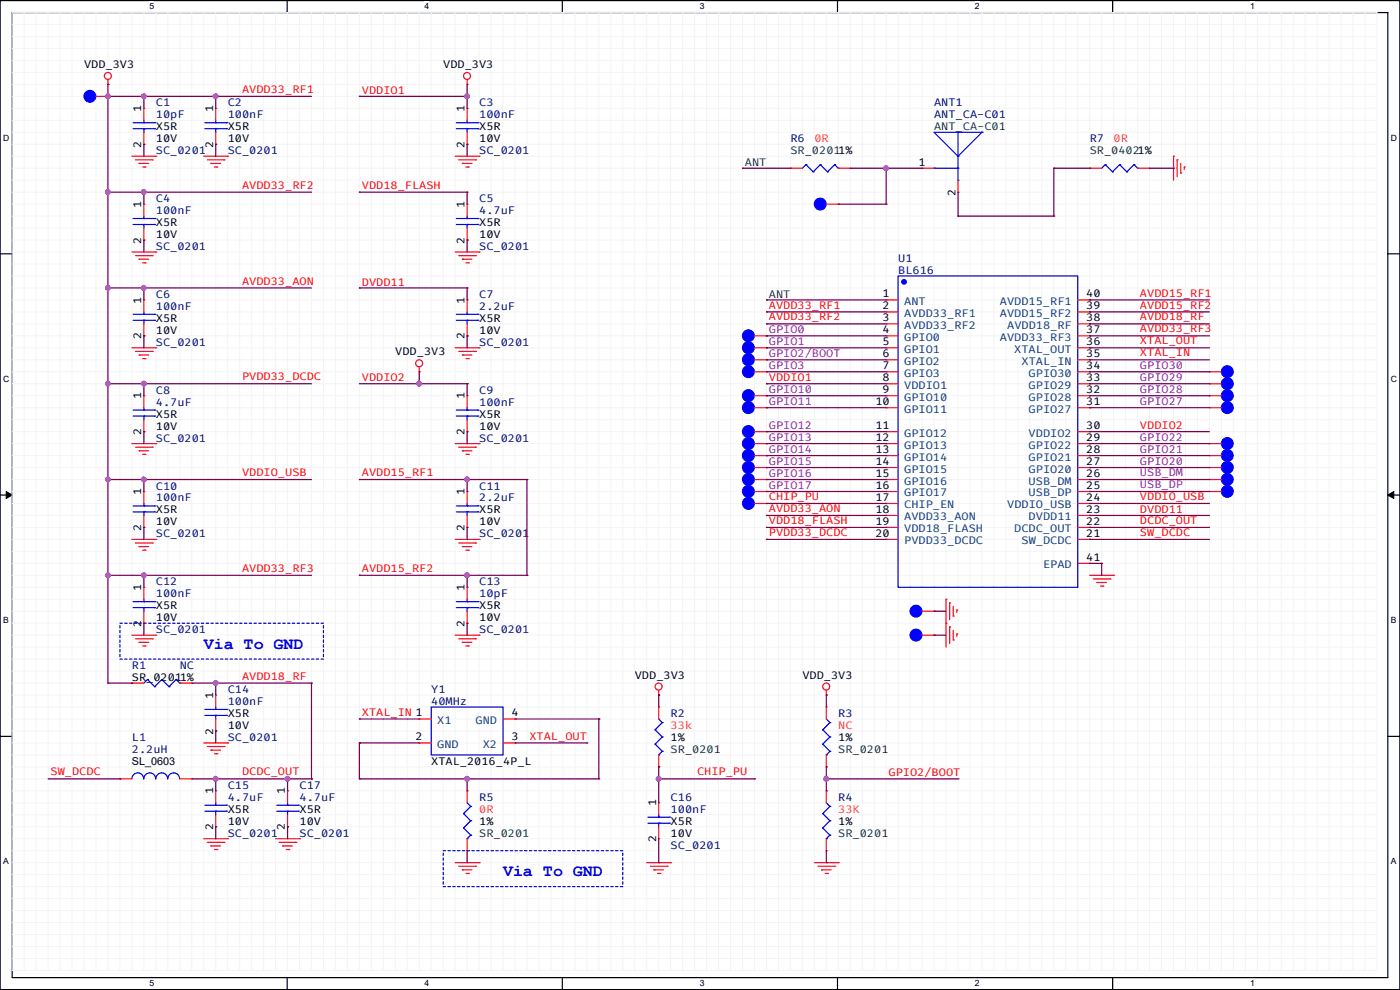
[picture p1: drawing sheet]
<svg xmlns="http://www.w3.org/2000/svg" width="297mm" height="210mm" viewBox="0 0 297 210" stroke-linecap="round" stroke-linejoin="round" font-family="sans-serif">
<path d="M0 .1h297v209.8h-297zM2.6 2.7h291.8v204.7h-291.8z" fill="none" stroke="#000" stroke-width=".25"/>
<g fill="#fff">
<path d="M31.7 .4h1v2h-1z"/>
<path d="M31.7 207.6h1v2h-1z"/>
</g>
<path d="M60.9 .1v2.6M60.9 207.4v2.5" fill="none" stroke="#000" stroke-width=".25"/>
<g fill="#fff">
<path d="M90.1 .4h1v2h-1z"/>
<path d="M90.1 207.6h1v2h-1z"/>
</g>
<path d="M119.3 .1v2.6M119.3 207.4v2.5" fill="none" stroke="#000" stroke-width=".25"/>
<g fill="#fff">
<path d="M148.5 .4h.9v2h-.9z"/>
<path d="M148.5 207.6h.9v2h-.9z"/>
</g>
<path d="M177.7 .1v2.6M177.7 207.4v2.5" fill="none" stroke="#000" stroke-width=".25"/>
<g fill="#fff">
<path d="M206.8 .4h1v2h-1z"/>
<path d="M206.8 207.6h1v2h-1z"/>
</g>
<path d="M236.1 .1v2.6M236.1 207.4v2.5" fill="none" stroke="#000" stroke-width=".25"/>
<g fill="#fff">
<path d="M265.2 .4h1v2h-1z"/>
<path d="M265.2 207.6h1v2h-1z"/>
<path d="M.7 28.2h1.2v2h-1.2z"/>
<path d="M295.1 28.2h1.2v2h-1.2z"/>
<path d="M.7 79.4h1.2v2h-1.2z"/>
<path d="M295.1 79.4h1.2v2h-1.2z"/>
</g>
<path d="M0 53.8h2.6M294.4 53.8h2.6" fill="none" stroke="#000" stroke-width=".25"/>
<g fill="#fff">
<path d="M.7 130.6h1.2v2h-1.2z"/>
<path d="M295.1 130.6h1.1v2h-1.1z"/>
</g>
<path d="M0 105h2.6M294.4 105h2.6" fill="none" stroke="#000" stroke-width=".25"/>
<path d="M1.3 104.3l1.3 .7-1.3 .7zM294.4 105l1.3-.7v1.4z" fill="#000" stroke="#000" stroke-width=".21"/>
<g fill="#fff">
<path d="M.7 181.8h1.2v2h-1.2z"/>
<path d="M295.1 181.8h1.1v2h-1.1z"/>
</g>
<path d="M0 156.2h2.6M294.4 156.2h2.6" fill="none" stroke="#000" stroke-width=".25"/>
<g fill="none" stroke="#f4f4f4" stroke-width=".21">
<path d="M2.6 2.7h289.5v203.2h-289.5zM2.6 5.2h289.5M2.6 7.7h289.5M2.6 10.3h289.5M2.6 12.8h289.5M2.6 15.4h289.5M2.6 17.9h289.5M5.1 2.7v203.2M7.7 2.7v203.2M10.2 2.7v203.2M12.7 2.7v203.2M15.3 2.7v203.2"/>
<path d="M17.8 2.7v203.2M20.4 2.7v203.2M22.9 2.7v203.2M25.4 2.7v203.2M28 2.7v203.2M30.5 2.7v203.2M33.1 2.7v203.2M35.6 2.7v203.2M38.1 2.7v203.2M40.7 2.7v203.2M43.2 2.7v203.2M45.8 2.7v203.2"/>
<path d="M48.3 2.7v203.2M50.8 2.7v203.2M53.4 2.7v203.2M55.9 2.7v203.2M58.5 2.7v203.2M61 2.7v203.2M63.5 2.7v203.2M66.1 2.7v203.2M68.6 2.7v203.2M71.2 2.7v203.2M73.7 2.7v203.2M76.2 2.7v203.2"/>
<path d="M78.8 2.7v203.2M81.3 2.7v203.2M83.9 2.7v203.2M86.4 2.7v203.2M88.9 2.7v203.2M91.5 2.7v203.2M94 2.7v203.2M96.6 2.7v203.2M99.1 2.7v203.2M101.6 2.7v203.2M104.2 2.7v203.2M106.7 2.7v203.2"/>
<path d="M109.3 2.7v203.2M111.8 2.7v203.2M114.3 2.7v203.2M116.9 2.7v203.2M119.4 2.7v203.2M122 2.7v203.2M124.5 2.7v203.2M127 2.7v203.2M129.6 2.7v203.2M132.1 2.7v203.2M134.7 2.7v203.2M137.2 2.7v203.2"/>
<path d="M139.7 2.7v203.2M142.3 2.7v203.2M144.8 2.7v203.2M147.4 2.7v203.2M149.9 2.7v203.2M152.4 2.7v203.2M155 2.7v203.2M157.5 2.7v203.2M160.1 2.7v203.2M162.6 2.7v203.2M165.1 2.7v203.2M167.7 2.7v203.2"/>
<path d="M170.2 2.7v203.2M172.8 2.7v203.2M175.3 2.7v203.2M177.8 2.7v203.2M180.4 2.7v203.2M182.9 2.7v203.2M185.5 2.7v203.2M188 2.7v203.2M190.5 2.7v203.2M193.1 2.7v203.2M195.6 2.7v203.2M198.2 2.7v203.2"/>
<path d="M200.7 2.7v203.2M203.2 2.7v203.2M205.8 2.7v203.2M208.3 2.7v203.2M210.9 2.7v203.2M213.4 2.7v203.2M215.9 2.7v203.2M218.5 2.7v203.2M221 2.7v203.2M223.6 2.7v203.2M226.1 2.7v203.2M228.6 2.7v203.2"/>
<path d="M231.2 2.7v203.2M233.7 2.7v203.2M236.3 2.7v203.2M238.8 2.7v203.2M241.3 2.7v203.2M243.9 2.7v203.2M246.4 2.7v203.2M249 2.7v203.2M251.5 2.7v203.2M254 2.7v203.2M256.6 2.7v203.2M259.1 2.7v203.2"/>
<path d="M261.7 2.7v203.2M264.2 2.7v203.2M266.7 2.7v203.2M269.3 2.7v203.2M271.8 2.7v203.2M274.4 2.7v203.2M276.9 2.7v203.2M279.4 2.7v203.2M282 2.7v203.2M284.5 2.7v203.2M287.1 2.7v203.2M289.6 2.7v203.2"/>
<path d="M2.6 20.4h289.5M2.6 23h289.5M2.6 25.5h289.5M2.6 28.1h289.5M2.6 30.6h289.5M2.6 33.1h289.5M2.6 35.7h289.5M2.6 38.2h289.5M2.6 40.8h289.5M2.6 43.3h289.5M2.6 45.8h289.5M2.6 48.4h289.5"/>
<path d="M2.6 50.9h289.5M2.6 53.5h289.5M2.6 56h289.5M2.6 58.5h289.5M2.6 61.1h289.5M2.6 63.6h289.5M2.6 66.2h289.5M2.6 68.7h289.5M2.6 71.2h289.5M2.6 73.8h289.5M2.6 76.3h289.5M2.6 78.9h289.5"/>
<path d="M2.6 81.4h289.5M2.6 83.9h289.5M2.6 86.5h289.5M2.6 89h289.5M2.6 91.6h289.5M2.6 94.1h289.5M2.6 96.6h289.5M2.6 99.2h289.5M2.6 101.7h289.5M2.6 104.3h289.5M2.6 106.8h289.5M2.6 109.3h289.5"/>
<path d="M2.6 111.9h289.5M2.6 114.4h289.5M2.6 117h289.5M2.6 119.5h289.5M2.6 122h289.5M2.6 124.6h289.5M2.6 127.1h289.5M2.6 129.7h289.5M2.6 132.2h289.5M2.6 134.7h289.5M2.6 137.3h289.5M2.6 139.8h289.5"/>
<path d="M2.6 142.4h289.5M2.6 144.9h289.5M2.6 147.4h289.5M2.6 150h289.5M2.6 152.5h289.5M2.6 155.1h289.5M2.6 157.6h289.5M2.6 160.1h289.5M2.6 162.7h289.5M2.6 165.2h289.5M2.6 167.8h289.5M2.6 170.3h289.5"/>
<path d="M2.6 172.8h289.5M2.6 175.4h289.5M2.6 177.9h289.5M2.6 180.5h289.5M2.6 183h289.5M2.6 185.5h289.5M2.6 188.1h289.5M2.6 190.6h289.5M2.6 193.2h289.5M2.6 195.7h289.5M2.6 198.2h289.5M2.6 200.8h289.5"/>
<path d="M2.6 203.3h289.5"/>
</g>
<path d="M25.4 132.2h43.2v7.6h-43.2zM94 180.5h38.1v7.6h-38.1z" fill="none" stroke="#00f" stroke-width=".25" stroke-dasharray=".5"/>
<g fill="none" stroke="#f00" stroke-width=".25">
<path d="M22.9 17.9h.1M22.9 16.9v1M99.1 17.9h.1M99.1 16.9v1M20.4 20.4h2.5M22.9 20.4h.1M28 33.1h5.1M28.7 33.9h3.6M29.5 34.7h.1M29.5 34.7h2M30.3 35.4h.5M30.5 23h.1"/>
<path d="M30.5 30.6h.1M30.5 23v2.5M30.5 28.1v2.5M30.8 35.4h.1M32.3 33.9h.1M33.1 33.1h.1M43.2 33.1h5.1M44 33.9h3.5M44.7 34.7h.1M44.7 34.7h2.1M45.5 35.4h.5M45.8 23h.1"/>
<path d="M45.8 30.6h.1M45.8 23v2.5M45.8 28.1v2.5M46 35.4h.1M47.5 33.9h.1M48.3 33.1h.1M96.6 33.1h5M97.3 33.9h3.6M98.1 34.7h.1M98.1 34.7h2M98.8 35.4h.6M99.1 23h.1"/>
<path d="M99.1 30.6h.1M99.1 23v2.5M99.1 28.1v2.5M99.4 35.4h.1M100.9 33.9h.1M101.6 33.1h.1M167.7 35.7h.1M167.7 35.7h2.5M177.8 35.7h2.6M180.4 35.7h.1M195.6 35.7h.1M195.6 35.7h2.6"/>
<path d="M203.2 38.2v2.6M231.2 35.7h.1M231.2 35.7h2.5M241.3 35.7h2.6M243.9 35.7h.1M249 33.1h.1M249 33.1v5.1M249.7 33.9h.1M249.7 33.9v3.6M250.5 36.7h.1M250.5 34.7v2M251.2 35.4h.1"/>
<path d="M251.2 35.4v.5M28 53.5h5.1M28.7 54.2h3.6M29.5 55h.1M29.5 55h2M30.3 55.8h.5M30.5 43.3h.1M30.5 50.9h.1M30.5 43.3v2.5M30.5 48.4v2.5M30.8 55.8h.1M32.3 54.2h.1"/>
<path d="M33.1 53.5h.1M96.6 53.5h5M97.3 54.2h3.6M98.1 55h.1M98.1 55h2M98.8 55.8h.6M99.1 43.3h.1M99.1 50.9h.1M99.1 43.3v2.5M99.1 48.4v2.5M99.4 55.8h.1M100.9 54.2h.1"/>
<path d="M101.6 53.5h.1M175.3 43.3h2.5M177.8 43.3h.1M203.2 40.8h.1M28 73.8h5.1M28.7 74.5h3.6M29.5 75.3h.1M29.5 75.3h2M30.3 76.1h.5M30.5 63.6h.1M30.5 71.2h.1M30.5 63.6v2.6"/>
<path d="M30.5 68.7v2.5M30.8 76.1h.1M32.3 74.5h.1M33.1 73.8h.1M88.9 78.9h.1M88.9 77.9v1M96.6 73.8h5M97.3 74.5h3.6M98.1 75.3h.1M98.1 75.3h2M98.8 76.1h.6M99.1 63.6h.1"/>
<path d="M99.1 71.2h.1M99.1 63.6v2.6M99.1 68.7v2.5M99.4 76.1h.1M100.9 74.5h.1M101.6 73.8h.1M160.1 73.8h2.5M160.1 71.2h2.5M160.1 78.9h2.5M160.1 76.3h2.5M162.6 73.8h.1M162.6 71.2h.1"/>
<path d="M162.6 78.9h.1M162.6 76.3h.1M188 68.7h.1M188 76.3h.1M188 78.9h.1M188 63.6h.1M188 66.2h.1M188 71.2h.1M188 73.8h.1M188 73.8h2.5M188 71.2h2.5M188 78.9h2.5"/>
<path d="M188 68.7h2.5M188 76.3h2.5M188 63.6h2.5M188 66.2h2.5M228.6 73.8h2.6M228.6 71.2h2.6M228.6 78.9h2.6M228.6 68.7h2.6M228.6 76.3h2.6M228.6 63.6h2.6M228.6 66.2h2.6M231.2 78.9h.1"/>
<path d="M231.2 76.3h.1M231.2 73.8h.1M231.2 68.7h.1M231.2 71.2h.1M231.2 63.6h.1M231.2 66.2h.1M256.6 78.9h.1M256.6 78.9h2.5M28 94.1h5.1M28.7 94.9h3.6M29.5 95.6h.1M29.5 95.6h2"/>
<path d="M30.3 96.4h.5M30.5 83.9h.1M30.5 91.6h.1M30.5 83.9v2.6M30.5 89v2.6M30.8 96.4h.1M32.3 94.9h.1M33.1 94.1h.1M96.6 94.1h5M97.3 94.9h3.6M98.1 95.6h.1M98.1 95.6h2"/>
<path d="M98.8 96.4h.6M99.1 83.9h.1M99.1 91.6h.1M99.1 83.9v2.6M99.1 89v2.6M99.4 96.4h.1M100.9 94.9h.1M101.6 94.1h.1M160.1 94.1h2.5M160.1 86.5h2.5M160.1 96.6h2.5M160.1 99.2h2.5"/>
<path d="M160.1 83.9h2.5M160.1 91.6h2.5M162.6 86.5h.1M162.6 96.6h.1M162.6 91.6h.1M162.6 83.9h.1M162.6 99.2h.1M162.6 94.1h.1M188 81.4h.1M188 83.9h.1M188 86.5h.1M188 91.6h.1"/>
<path d="M188 94.1h.1M188 96.6h.1M188 99.2h.1M188 94.1h2.5M188 86.5h2.5M188 81.4h2.5M188 96.6h2.5M188 99.2h2.5M188 83.9h2.5M188 91.6h2.5M228.6 94.1h2.6M228.6 86.5h2.6"/>
<path d="M228.6 81.4h2.6M228.6 96.6h2.6M228.6 99.2h2.6M228.6 83.9h2.6M228.6 91.6h2.6M231.2 99.2h.1M231.2 96.6h.1M231.2 91.6h.1M231.2 86.5h.1M231.2 83.9h.1M231.2 81.4h.1M231.2 94.1h.1"/>
<path d="M256.6 81.4h.1M256.6 99.2h.1M256.6 96.6h.1M256.6 86.5h.1M256.6 83.9h.1M256.6 94.1h.1M256.6 94.1h2.5M256.6 86.5h2.5M256.6 81.4h2.5M256.6 96.6h2.5M256.6 99.2h2.5M256.6 83.9h2.5"/>
<path d="M28 114.4h5.1M28.7 115.2h3.6M29.5 116h.1M29.5 116h2M30.3 116.7h.5M30.5 104.3h.1M30.5 111.9h.1M30.5 104.3v2.5M30.5 109.3v2.6M30.8 116.7h.1M32.3 115.2h.1M33.1 114.4h.1"/>
<path d="M96.6 114.4h5M97.3 115.2h3.6M98.1 116h.1M98.1 116h2M98.8 116.7h.6M99.1 104.3h.1M99.1 111.9h.1M99.1 104.3v2.5M99.1 109.3v2.6M99.4 116.7h.1M100.9 115.2h.1M101.6 114.4h.1"/>
<path d="M160.1 101.7h2.5M160.1 104.3h2.5M160.1 106.8h2.5M162.6 101.7h.1M162.6 104.3h.1M162.6 106.8h.1M188 101.7h.1M188 104.3h.1M188 106.8h.1M188 109.3h.1M188 111.9h.1M188 114.4h.1"/>
<path d="M188 114.4h2.5M188 101.7h2.5M188 104.3h2.5M188 106.8h2.5M188 109.3h2.5M188 111.9h2.5M228.6 114.4h2.6M228.6 101.7h2.6M228.6 104.3h2.6M228.6 106.8h2.6M228.6 109.3h2.6M228.6 111.9h2.6"/>
<path d="M228.6 119.5h2.6M231.2 114.4h.1M231.2 111.9h.1M231.2 109.3h.1M231.2 106.8h.1M231.2 104.3h.1M231.2 101.7h.1M231.2 119.5h.1M256.6 104.3h.1M256.6 101.7h.1M256.6 101.7h2.5M256.6 104.3h2.5"/>
<path d="M28 134.7h5.1M28.7 135.5h3.6M29.5 136.3h.1M29.5 136.3h2M30.3 137h.5M30.5 124.6h.1M30.5 132.2h.1M30.5 124.6v2.5M30.5 129.7v2.5M30.8 137h.1M32.3 135.5h.1M33.1 134.7h.1"/>
<path d="M96.6 134.7h5M97.3 135.5h3.6M98.1 136.3h.1M98.1 136.3h2M98.8 137h.6M99.1 124.6h.1M99.1 132.2h.1M99.1 124.6v2.5M99.1 129.7v2.5M99.4 137h.1M100.9 135.5h.1M101.6 134.7h.1"/>
<path d="M195.6 134.7h2.6M195.6 129.7h2.6M198.2 129.7h.1M198.2 134.7h.1M200.7 127.1h.1M200.7 132.2h.1M200.7 127.1v10.2M201.5 127.9h.1M201.5 133h.1M201.5 127.9v3.5M201.5 133v3.5M202.2 130.7h.1"/>
<path d="M202.2 135.8h.1M202.2 128.7v2M202.2 133.7v2.1M203 129.4h.1M203 134.5h.1M203 129.4v.5M203 134.5v.5M231.2 122h5.1M231.9 122.8h3.6M232.7 123.6h.1M232.7 123.6h2M233.5 124.3h.5"/>
<path d="M234 124.3h.1M235.5 122.8h.1M236.3 122h.1M28 144.9h.1M28 144.9h2.5M38.1 144.9h2.6M40.7 144.9h.1M43.2 157.6h5.1M44 158.4h3.5M44.7 159.1h.1M44.7 159.1h2.1M45.5 159.9h.5"/>
<path d="M45.8 147.4h.1M45.8 155.1h.1M45.8 147.4v2.6M45.8 152.5v2.6M46 159.9h.1M47.5 158.4h.1M48.3 157.6h.1M88.9 152.5h.1M88.9 157.6h.1M88.9 157.6h2.6M88.9 152.5h2.6M106.7 157.6h2.6"/>
<path d="M106.7 152.5h2.6M109.3 157.6h.1M109.3 152.5h.1M139.7 147.4h.1M139.7 150h.1M139.7 146.4v1M139.7 150v2.5M175.3 147.4h.1M175.3 150h.1M175.3 146.4v1M175.3 150v2.5M25.4 165.2h.1"/>
<path d="M25.4 165.2h2.6M38.1 165.2h2.6M40.7 165.2h.1M43.2 177.9h5.1M44 178.7h3.5M44.7 179.5h.1M44.7 179.5h2.1M45.8 167.8h.1M45.8 175.4h.1M45.8 167.8v2.5M45.8 172.8v2.6M47.5 178.7h.1"/>
<path d="M48.3 177.9h.1M58.5 177.9h5M59.2 178.7h3.6M60 179.5h.1M60 179.5h2M61 167.8h.1M61 175.4h.1M61 167.8v2.5M61 172.8v2.6M62.8 178.7h.1M63.5 177.9h.1M99.1 167.8h.1"/>
<path d="M99.1 167.8v2.5M99.1 177.9v2.6M139.7 170.3h.1M139.7 177.9h.1M139.7 162.7h.1M139.7 160.1v2.6M139.7 170.3v2.5M139.7 175.4v2.5M175.3 167.8h.1M175.3 162.7h.1M175.3 160.1v2.6M175.3 167.8v2.5"/>
<path d="M175.3 177.9v2.6M45.5 180.2h.5M46 180.2h.1M60.7 180.2h.6M61.3 180.2h.1M96.6 183h5M97.3 183.8h3.6M98.1 184.5h.1M98.1 184.5h2M98.8 185.3h.6M99.1 180.5h.1M99.4 185.3h.1"/>
<path d="M100.9 183.8h.1M101.6 183h.1M137.2 183h5.1M138 183.8h3.5M138.7 184.5h.1M138.7 184.5h2.1M139.5 185.3h.5M140 185.3h.1M141.5 183.8h.1M142.3 183h.1M172.8 183h5M173.5 183.8h3.6"/>
<path d="M174.3 184.5h.1M174.3 184.5h2M175 185.3h.6M175.3 180.5h.1M175.6 185.3h.1M177.1 183.8h.1M177.8 183h.1"/>
<circle cx="22.9" cy="16.1" r=".74"/>
<circle cx="99.1" cy="16.1" r=".74"/>
<circle cx="88.9" cy="77.1" r=".74"/>
<circle cx="139.7" cy="145.6" r=".74"/>
<circle cx="175.3" cy="145.6" r=".74"/>
</g>
<g fill="none" stroke="#00f" stroke-width=".25">
<path d="M28.2 27.3h4.6M28.2 26h4.6M30.5 26h.1M30.5 27.3h.1M30.5 25.5v.5M30.5 27.3v.8M32.8 27.3h.1M32.8 26h.1M43.5 27.3h4.5M43.5 26h4.5M45.8 26h.1M45.8 27.3h.1"/>
<path d="M45.8 25.5v.5M45.8 27.3v.8M48 27.3h.1M48 26h.1M96.8 27.3h4.6M96.8 26h4.6M99.1 26h.1M99.1 27.3h.1M99.1 25.5v.5M99.1 27.3v.8M101.4 27.3h.1M101.4 26h.1"/>
<path d="M171 34.9h.1M171 34.9l-.8 .8M171 34.9l1.5 1.5M172.5 36.4h.1M174 34.9h.1M174 34.9l-1.5 1.5M174 34.9l1.6 1.5M175.6 36.4h.1M177.1 34.9h.1M177.1 34.9l-1.5 1.5M177.1 34.9l.7 .8M177.8 35.7h.1"/>
<path d="M198.2 35.7h.1M198.2 35.7h5M203.2 33.1h.1M203.2 35.7h.1M203.2 38.2h.1M203.2 28.1h.1M203.2 28.1v10.1M208.3 28.1h.1M208.3 28.1h-10.1l5 5M208.3 28.1l-5.1 5M234.5 34.9h.1M234.5 34.9l-.8 .8"/>
<path d="M234.5 34.9l1.5 1.5M236 36.4h.1M237.5 34.9h.1M237.5 34.9l-1.5 1.5M237.5 34.9l1.6 1.5M239.1 36.4h.1M240.6 34.9h.1M240.6 34.9l-1.5 1.5M240.6 34.9l.7 .8M241.3 35.7h.1M28.2 47.6h4.6M28.2 46.4h4.6"/>
<path d="M30.5 46.4h.1M30.5 47.6h.1M30.5 45.8v.6M30.5 47.6v.8M32.8 47.6h.1M32.8 46.4h.1M96.8 47.6h4.6M96.8 46.4h4.6M99.1 46.4h.1M99.1 47.6h.1M99.1 45.8v.6M99.1 47.6v.8"/>
<path d="M101.4 47.6h.1M101.4 46.4h.1M190.5 58.5h38.1v66.1h-38.1zM28.2 67.9h4.6M28.2 66.7h4.6M30.5 66.7h.1M30.5 67.9h.1M30.5 66.2v.5M30.5 67.9v.8M32.8 67.9h.1M32.8 66.7h.1M96.8 67.9h4.6"/>
<path d="M96.8 66.7h4.6M99.1 66.7h.1M99.1 67.9h.1M99.1 66.2v.5M99.1 67.9v.8M101.4 67.9h.1M101.4 66.7h.1M28.2 88.3h4.6M28.2 87h4.6M30.5 87h.1M30.5 88.3h.1M30.5 86.5v.5"/>
<path d="M30.5 88.3v.7M32.8 88.3h.1M32.8 87h.1M96.8 88.3h4.6M96.8 87h4.6M99.1 87h.1M99.1 88.3h.1M99.1 86.5v.5M99.1 88.3v.7M101.4 88.3h.1M101.4 87h.1M28.2 108.6h4.6"/>
<path d="M28.2 107.3h4.6M30.5 107.3h.1M30.5 108.6h.1M30.5 106.8v.5M30.5 108.6v.7M32.8 108.6h.1M32.8 107.3h.1M96.8 108.6h4.6M96.8 107.3h4.6M99.1 107.3h.1M99.1 108.6h.1M99.1 106.8v.5"/>
<path d="M99.1 108.6v.7M101.4 108.6h.1M101.4 107.3h.1M28.2 128.9h4.6M28.2 127.6h4.6M30.5 127.6h.1M30.5 128.9h.1M30.5 127.1v.5M30.5 128.9v.8M32.8 128.9h.1M32.8 127.6h.1M96.8 128.9h4.6"/>
<path d="M96.8 127.6h4.6M99.1 127.6h.1M99.1 128.9h.1M99.1 127.1v.5M99.1 128.9v.8M101.4 128.9h.1M101.4 127.6h.1M31.3 144.1h.1M31.3 144.1l-.8 .8M31.3 144.1l1.5 1.6M32.8 145.7h.1M34.3 144.1h.1"/>
<path d="M34.3 144.1l-1.5 1.6M34.3 144.1l1.6 1.6M35.9 145.7h.1M37.4 144.1h.1M37.4 144.1l-1.5 1.6M37.4 144.1l.7 .8M38.1 144.9h.1M43.5 151.8h4.5M43.5 150.5h4.5M45.8 150.5h.1M45.8 151.8h.1M45.8 150v.5"/>
<path d="M45.8 151.8v.7M48 151.8h.1M48 150.5h.1M91.5 150h15.2v10.1h-15.2zM139 154.8h.1M139 157.9h.1M139 154.8l1.5 1.5M139 157.9l1.5 1.5M139.7 152.5l.8 .8M140.5 153.3h.1M140.5 156.3h.1M140.5 159.4h.1"/>
<path d="M140.5 153.3l-1.5 1.5M140.5 156.3l-1.5 1.6M140.5 159.4l-.8 .7M174.5 154.8h.1M174.5 157.9h.1M174.5 154.8l1.6 1.5M174.5 157.9l1.6 1.5M175.3 152.5l.8 .8M176.1 153.3h.1M176.1 156.3h.1M176.1 159.4h.1M176.1 153.3l-1.6 1.5"/>
<path d="M176.1 156.3l-1.6 1.6M176.1 159.4l-.8 .7M35.6 165.2a1.27 1.27 0 0 0-1.3-1.2 1.27 1.27 0 0 0-1.3 1.2 1.27 1.27 0 0 0-1.2-1.2 1.27 1.27 0 0 0-1.3 1.2 1.25 1.25 0 0 0-1.3-1.2 1.25 1.25 0 0 0-1.2 1.2M38.1 165.2a1.25 1.25 0 0 0-1.2-1.2 1.25 1.25 0 0 0-1.3 1.2M43.5 172.1h4.5M43.5 170.8h4.5M45.8 170.8h.1M45.8 172.1h.1M45.8 170.3v.5M45.8 172.1v.7M48 172.1h.1M48 170.8h.1"/>
<path d="M58.7 172.1h4.6M58.7 170.8h4.6M61 170.8h.1M61 172.1h.1M61 170.3v.5M61 172.1v.7M63.3 172.1h.1M63.3 170.8h.1M98.3 172.6h.1M98.3 175.6h.1M98.3 172.6l1.6 1.5M98.3 175.6l1.6 1.6"/>
<path d="M99.1 177.9h.1M99.1 170.3l.8 .8M99.9 171.1h.1M99.9 174.1h.1M99.9 177.2h.1M99.9 171.1l-1.6 1.5M99.9 174.1l-1.6 1.5M99.9 177.2l-.8 .7M137.5 174.6h4.5M137.5 173.4h4.5M139.7 173.4h.1M139.7 174.6h.1"/>
<path d="M139.7 160.1h.1M139.7 172.8v.6M139.7 174.6v.8M142 174.6h.1M142 173.4h.1M174.5 172.6h.1M174.5 175.6h.1M174.5 172.6l1.6 1.5M174.5 175.6l1.6 1.6M175.3 177.9h.1M175.3 160.1h.1M175.3 170.3l.8 .8"/>
<path d="M176.1 171.1h.1M176.1 174.1h.1M176.1 177.2h.1M176.1 171.1l-1.6 1.5M176.1 174.1l-1.6 1.5M176.1 177.2l-.8 .7"/>
</g>
<g fill="#00f" stroke="#00f" stroke-width=".25">
<circle cx="158.8" cy="86.5" r="1.25"/>
<circle cx="158.8" cy="101.7" r="1.25"/>
<circle cx="158.8" cy="73.8" r="1.25"/>
<circle cx="260.4" cy="81.4" r="1.25"/>
<circle cx="158.8" cy="71.2" r="1.25"/>
<circle cx="260.4" cy="104.2" r="1.25"/>
<circle cx="158.8" cy="78.8" r="1.25"/>
<circle cx="158.8" cy="96.6" r="1.25"/>
<circle cx="191.8" cy="59.8" r=".49"/>
<circle cx="260.4" cy="78.8" r="1.25"/>
<circle cx="174" cy="43.3" r="1.25"/>
<circle cx="194.3" cy="129.6" r="1.25"/>
<circle cx="260.4" cy="101.7" r="1.25"/>
<circle cx="158.8" cy="91.5" r="1.25"/>
<circle cx="158.8" cy="76.3" r="1.25"/>
<circle cx="158.8" cy="104.2" r="1.25"/>
<circle cx="260.4" cy="99.2" r="1.25"/>
<circle cx="158.8" cy="106.8" r="1.25"/>
<circle cx="158.8" cy="83.9" r="1.25"/>
<circle cx="158.8" cy="99.2" r="1.25"/>
<circle cx="194.3" cy="134.7" r="1.25"/>
<circle cx="260.4" cy="96.6" r="1.25"/>
<circle cx="260.4" cy="86.5" r="1.25"/>
<circle cx="158.8" cy="94.1" r="1.25"/>
<circle cx="19.1" cy="20.4" r="1.25"/>
<circle cx="260.4" cy="83.9" r="1.25"/>
<circle cx="260.4" cy="94.1" r="1.25"/>
</g>
<g fill="none" stroke="#800040" stroke-width=".25">
<path d="M22.9 17.9h.1M22.9 17.9v127M99.1 17.9v5.1M22.9 20.4h.1M22.9 20.4h43.2M30.5 20.4h.1M30.5 30.6h.1M30.5 20.4v2.6M30.5 30.6v2.5M45.8 20.4h.1M45.8 30.6h.1M45.8 20.4v2.6"/>
<path d="M45.8 30.6v2.5M76.2 20.4h.1M76.2 20.4h22.9M99.1 20.4h.1M99.1 30.6h.1M99.1 30.6v2.5M157.5 35.7h.1M157.5 35.7h10.2M180.4 35.7h15.2M188 35.7h.1M188 35.7v7.6M195.6 35.7h.1"/>
<path d="M223.6 35.7h.1M223.6 35.7h7.6M223.6 35.7v10.1M231.2 35.7h.1M243.9 35.7h5.1M249 35.7h.1M22.9 40.8h.1M22.9 40.8h43.2M30.5 40.8h.1M30.5 50.9h.1M30.5 40.8v2.5M30.5 50.9v2.6"/>
<path d="M76.2 40.8h.1M76.2 40.8h22.9M99.1 40.8h.1M99.1 50.9h.1M99.1 40.8v2.5M99.1 50.9v2.6M177.8 43.3h10.2M188 43.3h.1M203.2 45.8h.1M203.2 40.8v5M203.2 45.8h20.4M223.6 45.8h.1"/>
<path d="M22.9 61.1h.1M22.9 61.1h43.2M30.5 61.1h.1M30.5 71.2h.1M30.5 61.1v2.5M30.5 71.2v2.6M76.2 61.1h.1M76.2 61.1h22.9M88.9 78.9v2.5M99.1 61.1h.1M99.1 71.2h.1M99.1 61.1v2.5"/>
<path d="M99.1 71.2v2.6M162.6 66.2h.1M162.6 68.7h.1M162.6 76.3h.1M162.6 73.8h.1M162.6 71.2h.1M162.6 78.9h.1M162.6 63.6h.1M162.6 66.2h25.4M162.6 68.7h25.4M162.6 71.2h25.4M162.6 63.6h25.4"/>
<path d="M162.6 76.3h25.4M162.6 73.8h25.4M162.6 78.9h25.4M231.2 71.2h.1M231.2 63.6h.1M231.2 66.2h.1M231.2 68.7h.1M231.2 76.3h.1M231.2 73.8h.1M231.2 78.9h.1M231.2 66.2h25.4M231.2 68.7h25.4"/>
<path d="M231.2 71.2h25.4M231.2 63.6h25.4M231.2 76.3h25.4M231.2 73.8h25.4M231.2 78.9h25.4M22.9 81.4h.1M22.9 81.4h43.2M30.5 81.4h.1M30.5 91.6h.1M30.5 81.4v2.5M30.5 91.6v2.5M76.2 81.4h22.9"/>
<path d="M88.9 81.4h.1M99.1 81.4h.1M99.1 91.6h.1M99.1 81.4v2.5M99.1 91.6v2.5M162.6 83.9h.1M162.6 86.5h.1M162.6 91.6h.1M162.6 94.1h.1M162.6 96.6h.1M162.6 99.2h.1M162.6 81.4h.1"/>
<path d="M162.6 81.4h25.4M162.6 83.9h25.4M162.6 86.5h25.4M162.6 91.6h25.4M162.6 94.1h25.4M162.6 96.6h25.4M162.6 99.2h25.4M231.2 94.1h.1M231.2 96.6h.1M231.2 99.2h.1M231.2 86.5h.1M231.2 83.9h.1"/>
<path d="M231.2 81.4h.1M231.2 91.6h.1M231.2 81.4h25.4M231.2 83.9h25.4M231.2 86.5h25.4M231.2 91.6h25.4M231.2 94.1h25.4M231.2 96.6h25.4M231.2 99.2h25.4M22.9 101.7h.1M22.9 101.7h43.2M30.5 101.7h.1"/>
<path d="M30.5 111.9h.1M30.5 101.7v2.6M30.5 111.9v2.5M76.2 101.7h.1M76.2 101.7h35.6M99.1 101.7h.1M99.1 111.9h.1M99.1 101.7v2.6M99.1 111.9v2.5M111.8 101.7h.1M111.8 101.7v20.3M162.6 109.3h.1"/>
<path d="M162.6 114.4h.1M162.6 111.9h.1M162.6 106.8h.1M162.6 101.7h.1M162.6 104.3h.1M162.6 101.7h25.4M162.6 109.3h25.4M162.6 114.4h25.4M162.6 106.8h25.4M162.6 111.9h25.4M162.6 104.3h25.4M231.2 106.8h.1"/>
<path d="M231.2 114.4h.1M231.2 111.9h.1M231.2 109.3h.1M231.2 101.7h.1M231.2 104.3h.1M231.2 119.5h.1M231.2 101.7h25.4M231.2 109.3h25.4M231.2 114.4h25.4M231.2 106.8h25.4M231.2 111.9h25.4M231.2 104.3h25.4"/>
<path d="M231.2 119.5h2.5M233.7 119.5h.1M233.7 119.5v2.5M22.9 122h.1M22.9 122h43.2M30.5 122h.1M30.5 132.2h.1M30.5 122v2.6M30.5 132.2v2.5M76.2 122h.1M76.2 122h35.6M99.1 122h.1"/>
<path d="M99.1 132.2h.1M99.1 122v2.6M99.1 132.2v2.5M111.8 122h.1M198.2 129.7h.1M198.2 134.7h.1M198.2 129.7h2.5M198.2 134.7h2.5M22.9 144.9h.1M22.9 144.9h5.1M28 144.9h.1M40.7 144.9h25.4"/>
<path d="M45.8 155.1h.1M45.8 144.9h.1M45.8 144.9v2.5M45.8 155.1v2.5M66.1 144.9h.1M66.1 144.9v20.3M76.2 152.5h.1M76.2 157.6h.1M76.2 152.5h12.7M76.2 157.6h12.7M76.2 157.6v7.6M109.3 152.5h17.7"/>
<path d="M109.3 157.6h15.2M124.5 157.6h.1M127 152.5h.1M127 152.5v12.7M139.7 147.4h.1M139.7 147.4v2.6M175.3 147.4h.1M175.3 147.4v2.6M10.2 165.2h15.2M25.4 165.2h.1M40.7 165.2h25.4M45.8 165.2h.1"/>
<path d="M45.8 175.4h.1M45.8 165.2v2.6M45.8 175.4v2.5M61 165.2h.1M61 175.4h.1M61 165.2v2.6M61 175.4v2.5M66.1 165.2h.1M76.2 165.2h.1M76.2 165.2h50.8M99.1 165.2h.1M99.1 165.2v2.6"/>
<path d="M127 165.2h.1M139.7 162.7h.1M139.7 165.2h.1M139.7 165.2h20.4M139.7 162.7v7.6M139.7 177.9v5.1M160.1 165.2h.1M175.3 162.7h.1M175.3 167.8h.1M175.3 165.2h27.9M175.3 162.7v5.1M203.2 165.2h.1"/>
<path d="M99.1 180.5h.1M99.1 180.5v2.5M139.7 183h.1M175.3 183h.1M175.3 180.5v2.5"/>
</g>
<g fill="#f0f" stroke="#f0f" stroke-width=".25">
<circle cx="45.7" cy="20.4" r=".49"/>
<circle cx="30.5" cy="20.4" r=".49"/>
<circle cx="22.9" cy="20.4" r=".49"/>
<circle cx="30.5" cy="40.7" r=".49"/>
<circle cx="22.9" cy="61.1" r=".49"/>
<circle cx="22.9" cy="40.7" r=".49"/>
<circle cx="30.5" cy="61.1" r=".49"/>
<circle cx="22.9" cy="81.4" r=".49"/>
<circle cx="30.5" cy="81.4" r=".49"/>
<circle cx="30.5" cy="101.7" r=".49"/>
<circle cx="22.9" cy="122" r=".49"/>
<circle cx="22.9" cy="101.7" r=".49"/>
<circle cx="30.5" cy="122" r=".49"/>
<circle cx="99.1" cy="20.4" r=".49"/>
<circle cx="88.9" cy="81.4" r=".49"/>
<circle cx="99.1" cy="101.7" r=".49"/>
<circle cx="99.1" cy="122" r=".49"/>
<circle cx="45.7" cy="144.9" r=".49"/>
<circle cx="45.7" cy="165.2" r=".49"/>
<circle cx="61" cy="165.2" r=".49"/>
<circle cx="139.7" cy="165.2" r=".49"/>
<circle cx="175.3" cy="165.2" r=".49"/>
<circle cx="99.1" cy="165.2" r=".49"/>
<circle cx="188" cy="35.7" r=".49"/>
</g>
<g font-size="3.6" fill="#00f">
<text x="43.2" y="137.7">Via To GND</text>
<text x="106.7" y="185.9">Via To GND</text>
</g>
<g font-size="2.3">
<text x="17.8" y="14.4">VDD_3V3</text>
<text x="94" y="14.4">VDD_3V3</text>
<text x="30" y="23.7" transform="rotate(-90 30 23.7)">1</text>
<text x="45.2" y="23.7" transform="rotate(-90 45.2 23.7)">1</text>
<text x="98.6" y="23.7" transform="rotate(-90 98.6 23.7)">1</text>
<text x="33.1" y="27.6">X5R</text>
<text x="48.3" y="27.6">X5R</text>
<text x="101.6" y="27.6">X5R</text>
<text x="30" y="31.4" transform="rotate(-90 30 31.4)">2</text>
<text x="33.1" y="30.2">10V</text>
<text x="45.2" y="31.4" transform="rotate(-90 45.2 31.4)">2</text>
<text x="48.3" y="30.2">10V</text>
<text x="98.6" y="31.4" transform="rotate(-90 98.6 31.4)">2</text>
<text x="101.6" y="30.2">10V</text>
<text x="194.9" y="35.1">1</text>
<text x="202.7" y="41.5" transform="rotate(-90 202.7 41.5)">2</text>
<text x="30" y="44.1" transform="rotate(-90 30 44.1)">1</text>
<text x="33.1" y="48">X5R</text>
<text x="98.6" y="44.1" transform="rotate(-90 98.6 44.1)">1</text>
<text x="101.6" y="48">X5R</text>
<text x="30" y="51.7" transform="rotate(-90 30 51.7)">2</text>
<text x="33.1" y="50.5">10V</text>
<text x="98.6" y="51.7" transform="rotate(-90 98.6 51.7)">2</text>
<text x="101.6" y="50.5">10V</text>
<text x="30" y="64.4" transform="rotate(-90 30 64.4)">1</text>
<text x="98.6" y="64.4" transform="rotate(-90 98.6 64.4)">1</text>
<text x="187.2" y="63.1">1</text>
<text x="187.2" y="65.6">2</text>
<text x="230.4" y="63.1">40</text>
<text x="230.4" y="65.6">39</text>
<text x="33.1" y="68.3">X5R</text>
<text x="33.1" y="70.8">10V</text>
<text x="101.6" y="68.3">X5R</text>
<text x="101.6" y="70.8">10V</text>
<text x="187.2" y="68.2">3</text>
<text x="187.2" y="70.7">4</text>
<text x="230.4" y="68.2">38</text>
<text x="230.4" y="70.7">37</text>
<text x="30" y="72" transform="rotate(-90 30 72)">2</text>
<text x="83.9" y="75.4">VDD_3V3</text>
<text x="98.6" y="72" transform="rotate(-90 98.6 72)">2</text>
<text x="187.2" y="75.8">6</text>
<text x="187.2" y="73.2">5</text>
<text x="230.4" y="75.8">35</text>
<text x="230.4" y="73.2">36</text>
<text x="187.2" y="78.3">7</text>
<text x="187.2" y="80.9">8</text>
<text x="187.2" y="83.4">9</text>
<text x="230.4" y="83.4">32</text>
<text x="230.4" y="80.9">33</text>
<text x="230.4" y="78.3">34</text>
<text x="30" y="84.7" transform="rotate(-90 30 84.7)">1</text>
<text x="33.1" y="88.6">X5R</text>
<text x="98.6" y="84.7" transform="rotate(-90 98.6 84.7)">1</text>
<text x="101.6" y="88.6">X5R</text>
<text x="185.7" y="85.9">10</text>
<text x="230.4" y="85.9">31</text>
<text x="30" y="92.3" transform="rotate(-90 30 92.3)">2</text>
<text x="33.1" y="91.1">10V</text>
<text x="98.6" y="92.3" transform="rotate(-90 98.6 92.3)">2</text>
<text x="101.6" y="91.1">10V</text>
<text x="185.7" y="91">11</text>
<text x="185.7" y="93.6">12</text>
<text x="230.4" y="91">30</text>
<text x="230.4" y="93.6">29</text>
<text x="185.7" y="101.2">15</text>
<text x="185.7" y="96.1">13</text>
<text x="185.7" y="98.6">14</text>
<text x="230.4" y="101.2">26</text>
<text x="230.4" y="98.6">27</text>
<text x="230.4" y="96.1">28</text>
<text x="30" y="105" transform="rotate(-90 30 105)">1</text>
<text x="98.6" y="105" transform="rotate(-90 98.6 105)">1</text>
<text x="185.7" y="103.7">16</text>
<text x="185.7" y="106.3">17</text>
<text x="230.4" y="106.3">24</text>
<text x="230.4" y="103.7">25</text>
<text x="30" y="112.6" transform="rotate(-90 30 112.6)">2</text>
<text x="33.1" y="108.9">X5R</text>
<text x="33.1" y="111.5">10V</text>
<text x="98.6" y="112.6" transform="rotate(-90 98.6 112.6)">2</text>
<text x="101.6" y="108.9">X5R</text>
<text x="101.6" y="111.5">10V</text>
<text x="185.7" y="108.8">18</text>
<text x="185.7" y="111.3">19</text>
<text x="185.7" y="113.9">20</text>
<text x="230.4" y="113.9">21</text>
<text x="230.4" y="111.3">22</text>
<text x="230.4" y="108.8">23</text>
<text x="230.4" y="119">41</text>
<text x="30" y="125.3" transform="rotate(-90 30 125.3)">1</text>
<text x="98.6" y="125.3" transform="rotate(-90 98.6 125.3)">1</text>
<text x="33.1" y="129.2">X5R</text>
<text x="33.1" y="131.8">10V</text>
<text x="101.6" y="129.2">X5R</text>
<text x="101.6" y="131.8">10V</text>
<text x="30" y="133" transform="rotate(-90 30 133)">2</text>
<text x="98.6" y="133" transform="rotate(-90 98.6 133)">2</text>
<text x="134.7" y="144">VDD_3V3</text>
<text x="170.2" y="144">VDD_3V3</text>
<text x="28" y="144.5">SR_02011%</text>
<text x="45.2" y="148.2" transform="rotate(-90 45.2 148.2)">1</text>
<text x="45.2" y="155.8" transform="rotate(-90 45.2 155.8)">2</text>
<text x="48.3" y="152.1">X5R</text>
<text x="48.3" y="154.6">10V</text>
<text x="108.5" y="152">4</text>
<text x="88.2" y="157.1">2</text>
<text x="108.5" y="157.1">3</text>
<text x="142.3" y="157.2">1%</text>
<text x="177.8" y="157.2">1%</text>
<text x="28" y="162.2">SL_0603</text>
<text x="91.5" y="162.3">XTAL_2016_4P_L</text>
<text x="45.2" y="168.5" transform="rotate(-90 45.2 168.5)">1</text>
<text x="48.3" y="172.4">X5R</text>
<text x="60.5" y="168.5" transform="rotate(-90 60.5 168.5)">1</text>
<text x="63.5" y="172.4">X5R</text>
<text x="139.2" y="171.1" transform="rotate(-90 139.2 171.1)">1</text>
<text x="45.2" y="176.1" transform="rotate(-90 45.2 176.1)">2</text>
<text x="48.3" y="175">10V</text>
<text x="60.5" y="176.1" transform="rotate(-90 60.5 176.1)">2</text>
<text x="63.5" y="175">10V</text>
<text x="101.6" y="175">1%</text>
<text x="139.2" y="178.7" transform="rotate(-90 139.2 178.7)">2</text>
<text x="142.3" y="175">X5R</text>
<text x="142.3" y="177.5">10V</text>
<text x="177.8" y="175">1%</text>
</g>
<g font-size="2.3" fill="#000080">
<text x="33.1" y="22.6">C1</text>
<text x="48.3" y="22.6">C2</text>
<text x="101.6" y="22.6">C3</text>
<text x="198.2" y="22.6">ANT1</text>
<text x="33.1" y="25.1">10pF</text>
<text x="48.3" y="25.1">100nF</text>
<text x="101.6" y="25.1">100nF</text>
<text x="198.2" y="25.1">ANT_CA-C01</text>
<text x="33.1" y="32.7">SC_0201</text>
<text x="48.3" y="32.7">SC_0201</text>
<text x="101.6" y="32.7">SC_0201</text>
<text x="167.7" y="30.2">R6</text>
<text x="231.2" y="30.2">R7</text>
<text x="33.1" y="42.9">C4</text>
<text x="33.1" y="45.4">100nF</text>
<text x="101.6" y="42.9">C5</text>
<text x="101.6" y="45.4">4.7uF</text>
<text x="33.1" y="53">SC_0201</text>
<text x="101.6" y="53">SC_0201</text>
<text x="190.5" y="55.6">U1</text>
<text x="190.5" y="58.1">BL616</text>
<text x="33.1" y="63.2">C6</text>
<text x="33.1" y="65.7">100nF</text>
<text x="101.6" y="63.2">C7</text>
<text x="101.6" y="65.7">2.2uF</text>
<text x="33.1" y="73.4">SC_0201</text>
<text x="101.6" y="73.4">SC_0201</text>
<text x="33.1" y="83.5">C8</text>
<text x="101.6" y="83.5">C9</text>
<text x="33.1" y="86.1">4.7uF</text>
<text x="101.6" y="86.1">100nF</text>
<text x="33.1" y="93.7">SC_0201</text>
<text x="101.6" y="93.7">SC_0201</text>
<text x="33.1" y="103.8">C10</text>
<text x="33.1" y="106.4">100nF</text>
<text x="101.6" y="103.8">C11</text>
<text x="101.6" y="106.4">2.2uF</text>
<text x="33.1" y="114">SC_0201</text>
<text x="101.6" y="114">SC_0201</text>
<text x="33.1" y="124.2">C12</text>
<text x="101.6" y="124.2">C13</text>
<text x="33.1" y="126.7">100nF</text>
<text x="101.6" y="126.7">10pF</text>
<text x="33.1" y="134.3">SC_0201</text>
<text x="101.6" y="134.3">SC_0201</text>
<text x="28" y="141.9">R1</text>
<text x="38.1" y="141.9">NC</text>
<text x="48.3" y="147">C14</text>
<text x="48.3" y="149.6">100nF</text>
<text x="91.5" y="147">Y1</text>
<text x="91.5" y="149.6">40MHz</text>
<text x="142.3" y="152.1">R2</text>
<text x="177.8" y="152.1">R3</text>
<text x="28" y="157.2">L1</text>
<text x="28" y="159.7">2.2uH</text>
<text x="48.3" y="157.2">SC_0201</text>
<text x="48.3" y="167.3">C15</text>
<text x="63.5" y="167.3">C17</text>
<text x="48.3" y="169.9">4.7uF</text>
<text x="63.5" y="169.9">4.7uF</text>
<text x="101.6" y="169.9">R5</text>
<text x="142.3" y="169.9">C16</text>
<text x="142.3" y="172.4">100nF</text>
<text x="177.8" y="169.9">R4</text>
<text x="48.3" y="177.5">SC_0201</text>
<text x="63.5" y="177.5">SC_0201</text>
<text x="142.3" y="180">SC_0201</text>
</g>
<g font-size="2.3" fill="#f00">
<text x="51.3" y="19.7">AVDD33_RF1</text>
<text x="76.7" y="19.9">VDDIO1</text>
<text x="51.3" y="40">AVDD33_RF2</text>
<text x="76.7" y="40">VDD18_FLASH</text>
<text x="51.3" y="60.4">AVDD33_AON</text>
<text x="76.7" y="60.6">DVDD11</text>
<text x="163.1" y="65.4">AVDD33_RF1</text>
<text x="241.9" y="62.9">AVDD15_RF1</text>
<text x="241.9" y="65.4">AVDD15_RF2</text>
<text x="163.1" y="68">AVDD33_RF2</text>
<text x="241.9" y="70.5">AVDD33_RF3</text>
<text x="241.9" y="68">AVDD18_RF</text>
<text x="241.9" y="75.6">XTAL_IN</text>
<text x="241.9" y="73.1">XTAL_OUT</text>
<text x="51.3" y="80.7">PVDD33_DCDC</text>
<text x="76.7" y="80.9">VDDIO2</text>
<text x="163.1" y="80.9">VDDIO1</text>
<text x="241.9" y="91.1">VDDIO2</text>
<text x="51.3" y="101">VDDIO_USB</text>
<text x="76.7" y="101">AVDD15_RF1</text>
<text x="163.1" y="106.1">CHIP_PU</text>
<text x="241.9" y="106.1">VDDIO_USB</text>
<text x="163.1" y="108.6">AVDD33_AON</text>
<text x="163.1" y="113.7">PVDD33_DCDC</text>
<text x="163.1" y="111.2">VDD18_FLASH</text>
<text x="241.9" y="113.7">SW_DCDC</text>
<text x="241.9" y="111.2">DCDC_OUT</text>
<text x="241.9" y="108.8">DVDD11</text>
<text x="51.3" y="121.3">AVDD33_RF3</text>
<text x="76.7" y="121.3">AVDD15_RF2</text>
<text x="51.3" y="144.2">AVDD18_RF</text>
<text x="76.7" y="151.8">XTAL_IN 1</text>
<text x="112.3" y="156.9">XTAL_OUT</text>
<text x="10.7" y="164.5">SW_DCDC</text>
<text x="51.3" y="164.5">DCDC_OUT</text>
<text x="147.9" y="164.5">CHIP_PU</text>
<text x="188.5" y="164.7">GPIO2/BOOT</text>
</g>
<g font-size="2.3" fill="#008000">
<text x="198.2" y="27.6">ANT_CA-C01</text>
<text x="158" y="35.2">ANT</text>
<text x="167.7" y="32.7">SR_02011%</text>
<text x="231.2" y="32.7">SR_04021%</text>
<text x="163.1" y="63.1">ANT</text>
<text x="142.3" y="159.7">SR_0201</text>
<text x="177.8" y="159.7">SR_0201</text>
<text x="101.6" y="177.5">SR_0201</text>
<text x="177.8" y="177.5">SR_0201</text>
</g>
<g font-size="2.3" fill="#ff8000">
<text x="172.8" y="30.2">0R</text>
<text x="236.3" y="30.2">0R</text>
<text x="142.3" y="154.6">33k</text>
<text x="177.8" y="154.6">NC</text>
<text x="101.6" y="172.4">0R</text>
<text x="177.8" y="172.4">33K</text>
</g>
<g font-size="2.3" fill="#004080">
<text x="191.8" y="64.7">ANT</text>
<text x="212.1" y="64.7">AVDD15_RF1</text>
<text x="191.8" y="69.8">AVDD33_RF2</text>
<text x="191.8" y="67.2">AVDD33_RF1</text>
<text x="212.1" y="67.2">AVDD15_RF2</text>
<text x="213.7" y="69.8">AVDD18_RF</text>
<text x="191.8" y="77.4">GPIO2</text>
<text x="191.8" y="72.3">GPIO0</text>
<text x="191.8" y="74.8">GPIO1</text>
<text x="212.1" y="72.3">AVDD33_RF3</text>
<text x="215.2" y="74.8">XTAL_OUT</text>
<text x="216.7" y="77.4">XTAL_IN</text>
<text x="191.8" y="79.9">GPIO3</text>
<text x="191.8" y="82.5">VDDIO1</text>
<text x="218.2" y="82.5">GPIO29</text>
<text x="218.2" y="79.9">GPIO30</text>
<text x="191.8" y="85">GPIO10</text>
<text x="191.8" y="87.5">GPIO11</text>
<text x="218.2" y="87.5">GPIO27</text>
<text x="218.2" y="85">GPIO28</text>
<text x="191.8" y="92.6">GPIO12</text>
<text x="191.8" y="95.2">GPIO13</text>
<text x="218.2" y="92.6">VDDIO2</text>
<text x="218.2" y="95.2">GPIO22</text>
<text x="191.8" y="97.7">GPIO14</text>
<text x="191.8" y="100.2">GPIO15</text>
<text x="218.2" y="100.2">GPIO20</text>
<text x="218.2" y="97.7">GPIO21</text>
<text x="191.8" y="102.8">GPIO16</text>
<text x="191.8" y="105.3">GPIO17</text>
<text x="191.8" y="107.9">CHIP_EN</text>
<text x="213.7" y="107.9">VDDIO_USB</text>
<text x="218.2" y="105.3">USB_DP</text>
<text x="218.2" y="102.8">USB_DM</text>
<text x="191.8" y="110.4">AVDD33_AON</text>
<text x="191.8" y="112.9">VDD18_FLASH</text>
<text x="215.2" y="112.9">DCDC_OUT</text>
<text x="218.2" y="110.4">DVDD11</text>
<text x="191.8" y="115.5">PVDD33_DCDC</text>
<text x="216.7" y="115.5">SW_DCDC</text>
<text x="221.3" y="120.6">EPAD</text>
<text x="92.8" y="153.6">X1</text>
<text x="100.9" y="153.6">GND</text>
<text x="92.8" y="158.7">GND</text>
<text x="102.4" y="158.7">X2</text>
</g>
<g font-size="2.3" fill="#8000ff">
<text x="163.1" y="70.7">GPIO0</text>
<text x="163.1" y="75.8">GPIO2/BOOT</text>
<text x="163.1" y="73.3">GPIO1</text>
<text x="163.1" y="78.4">GPIO3</text>
<text x="163.1" y="83.4">GPIO10</text>
<text x="241.9" y="83.4">GPIO28</text>
<text x="241.9" y="80.9">GPIO29</text>
<text x="241.9" y="78.4">GPIO30</text>
<text x="163.1" y="86">GPIO11</text>
<text x="241.9" y="86">GPIO27</text>
<text x="163.1" y="91.1">GPIO12</text>
<text x="163.1" y="93.6">GPIO13</text>
<text x="241.9" y="93.6">GPIO22</text>
<text x="163.1" y="96.1">GPIO14</text>
<text x="163.1" y="98.7">GPIO15</text>
<text x="163.1" y="101.2">GPIO16</text>
<text x="241.9" y="96.1">GPIO21</text>
<text x="241.9" y="98.7">GPIO20</text>
<text x="241.9" y="101">USB_DM</text>
<text x="163.1" y="103.8">GPIO17</text>
<text x="241.9" y="103.5">USB_DP</text>
</g>
<g font-size="1.8">
<text x="31.7" y="2">5</text>
<text x="90.1" y="2">4</text>
<text x="148.5" y="2">3</text>
<text x="206.8" y="2">2</text>
<text x="265.2" y="2">1</text>
<text x=".7" y="29.8">D</text>
<text x="295.1" y="29.8">D</text>
<text x=".7" y="81">C</text>
<text x="295.1" y="81">C</text>
<text x=".7" y="132.2">B</text>
<text x="295.1" y="132.2">B</text>
<text x=".7" y="183.4">A</text>
<text x="295.1" y="183.4">A</text>
<text x="31.7" y="209.3">5</text>
<text x="90.1" y="209.3">4</text>
<text x="148.5" y="209.3">3</text>
<text x="206.8" y="209.3">2</text>
<text x="265.2" y="209.3">1</text>
</g>
</svg>
